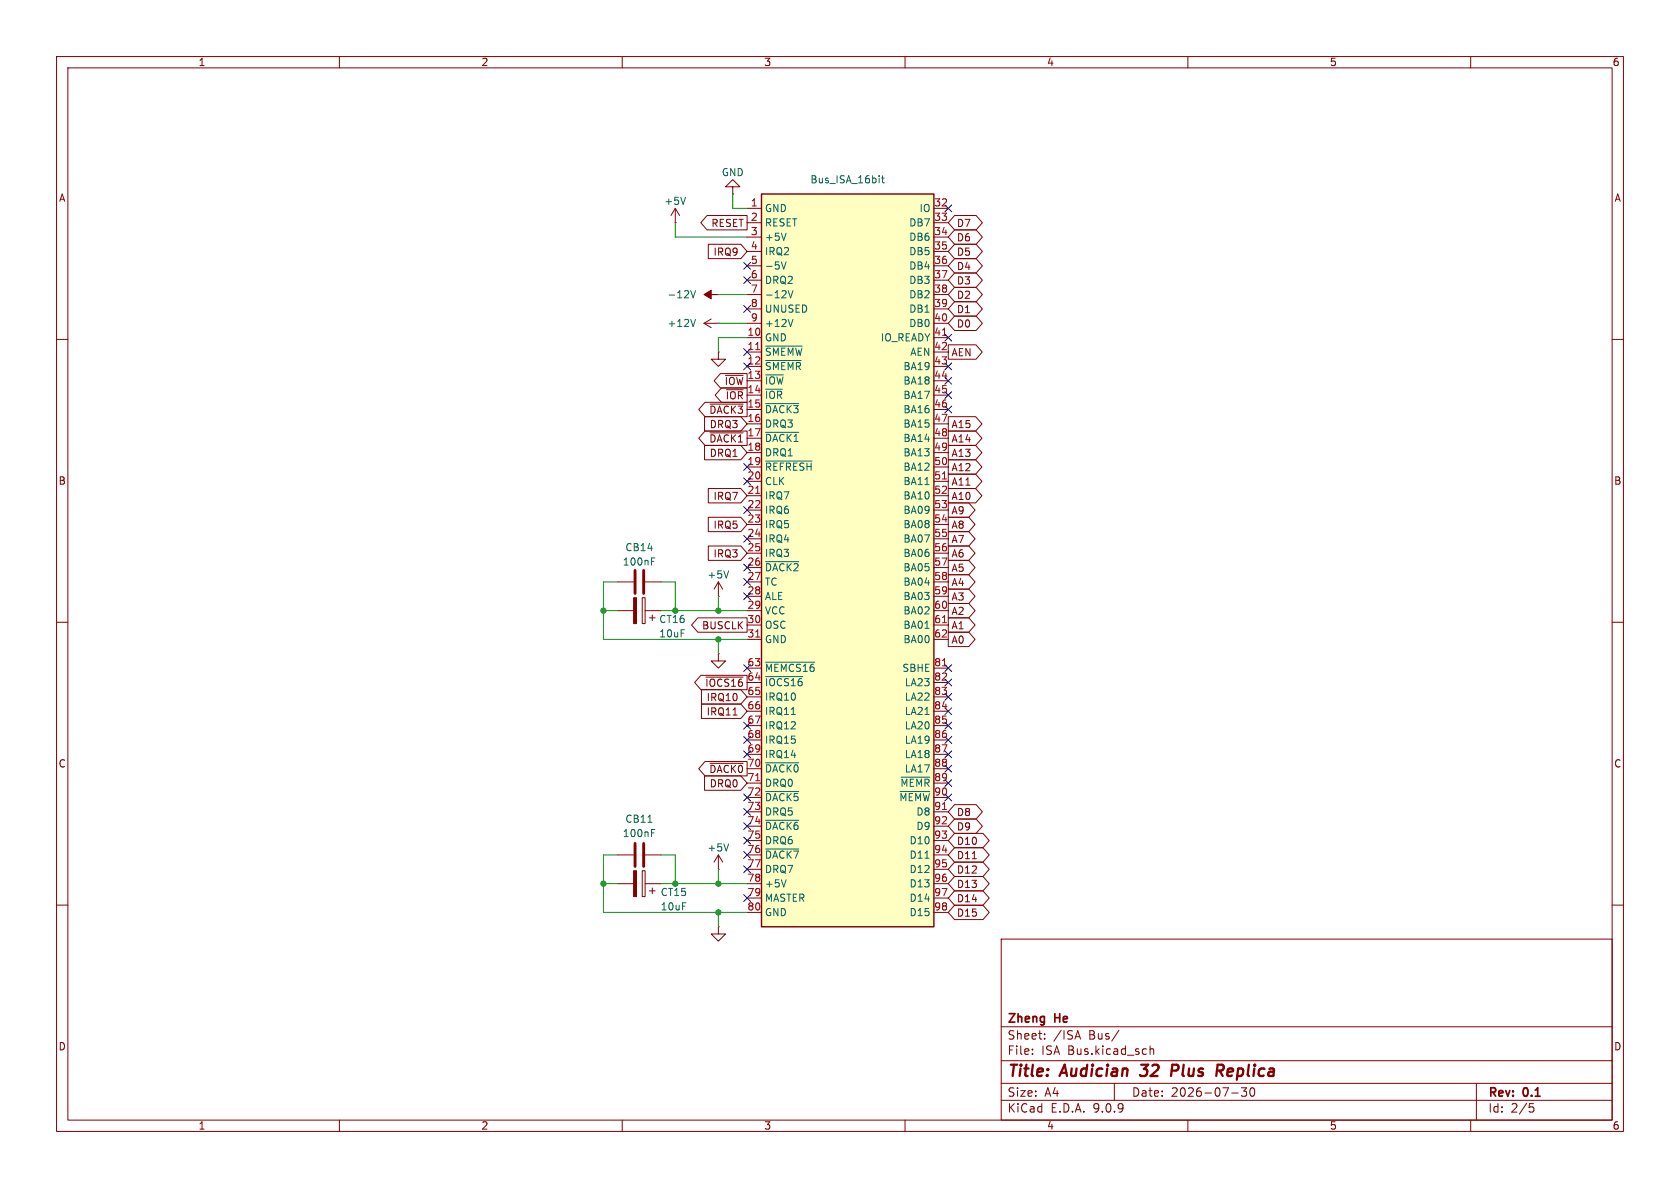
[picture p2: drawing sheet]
<svg xmlns="http://www.w3.org/2000/svg" width="297mm" height="210mm" viewBox="0 0 297 210" stroke-linecap="round" stroke-linejoin="round" font-family="sans-serif">
<g fill="none" stroke="#840000" stroke-width=".18">
<path d="M10 10h277v190h-277zM12 12h273v186h-273zM60 10v2M110 10v2M160 10v2M210 10v2M260 10v2M10 60h2M285 60h2M10 110h2M285 110h2M10 160h2"/>
<path d="M177 166h108v32h-108zM285 160h2M60 198v2M110 198v2M160 198v2M177 194.5h108M177 191.5h108M177 187.5h108M177 181.5h108M182.5 186.3v.1M182.5 185.5v.1M184.7 183.6v.1"/>
<path d="M184.7 182.8v.1M190.2 183.3h.7M190.5 182.2l.5 1.5M197 191.5v3M197.8 182.1l-1.3 2M203.3 184.9v1.5M203.3 185.5l.2-.1 .4 .1 .1 .9M210 198v2M217.7 193.2h1.2M220.4 192.3l-.5 .6 .4 .1v.7l-.2 .1h-.4l-.2-.1M221.1 192.4a.81 .81 0 0 0 .4 1.4l.2-.1 .1-.5-.1-.8M260 198v2"/>
<path d="M261 191.5v6.5M270.4 195.1h.7M270.5 195.7h.4l.3 .3-.2 .5-.5 .1"/>
</g>
<path d="M201.5 190l.3 .2M201.7 188.2h1.3M208 188.2h-.7l-.3 2M208.1 189.2l-1 .1M215.3 188.2l.9 .1a.58 .58 0 0 1-.3 1h-.8M215.6 189.3l.6 .9" fill="none" stroke="#840000" stroke-width=".4"/>
<path d="M134.6 34.3h30.5v129.5h-30.5z" fill="#ffffc2"/>
<path d="M134.6 34.3h30.5v129.5h-30.5z" fill="none" stroke="#840000" stroke-width=".25"/>
<g fill="none" stroke="#840000" stroke-width=".18">
<path d="M119.4 39.4h.1M119.4 36.8l-.8 1.3M119.4 36.8l.7 1.3M119.4 36.8v2.6M125 38.1h7.1v2.5h-7.1l-1.1-1.2zM129.5 33h-1.2l1.2-1.2 1.3 1.2h-1.3v1.3M129.5 34.3h.1M132.1 36.8h2.5M132.1 39.4h2.5M165.1 36.8h2.5M165.1 39.4h2.5M168.8 38.1h3.8l1.1 1.3-1.1 1.2h-3.8l-1.2-1.2z"/>
<path d="M124.5 57.2h2.5M124.5 57.2l1.2 .7M125.2 43.2h5.8l1.1 1.3-1.1 1.2h-5.8zM125.7 56.4l-1.2 .8M127 57.2h.1M127 52.1h.1M132.1 41.9h2.5M132.1 44.5h2.5M132.1 47h2.5M132.1 49.5h2.5M132.1 52.1h2.5M132.1 54.6h2.5"/>
<path d="M132.1 57.2h2.5M132.1 59.7h2.5M165.1 41.9h2.5M165.1 44.5h2.5M165.1 47h2.5M165.1 49.5h2.5M165.1 52.1h2.5M165.1 54.6h2.5M165.1 57.2h2.5M165.1 59.7h2.5M168.8 50.8h3.8l1.1 1.3-1.1 1.2h-3.8l-1.2-1.2zM168.8 53.3h3.8l1.1 1.3-1.1 1.3h-3.8l-1.2-1.3z"/>
<path d="M168.8 40.6h3.8l1.1 1.3-1.1 1.3h-3.8l-1.2-1.3zM168.8 55.9h3.8l1.1 1.3-1.1 1.2h-3.8l-1.2-1.2zM168.8 43.2h3.8l1.1 1.3-1.1 1.2h-3.8l-1.2-1.2zM168.8 45.7h3.8l1.1 1.3-1.1 1.3h-3.8l-1.2-1.3zM168.8 48.3h3.8l1.1 1.2-1.1 1.3h-3.8l-1.2-1.3zM124.6 73.7h6.4l1.1 1.2-1.1 1.3h-6.4zM124.6 78.7h6.4l1.1 1.3-1.1 1.3h-6.4zM124.6 71.1h7.5v2.6h-7.5l-1.1-1.3zM124.6 76.2h7.5v2.5h-7.5l-1.1-1.2zM125.5 71.4h5.9M125.5 76.5h5.9M127 62.2v1.3h1.3l-1.3 1.3-1.3-1.3h1.3"/>
<path d="M127 62.2h.1M127.4 66h4.7v2.6h-4.7l-1.2-1.3zM127.5 68.6h4.6v2.5h-4.6l-1.1-1.2zM128.2 66.4h3.2M128.4 68.9h3M132.1 62.2h2.5M132.1 64.8h2.5M132.1 67.3h2.5M132.1 69.9h2.5M132.1 72.4h2.5M132.1 74.9h2.5M132.1 77.5h2.5"/>
<path d="M165.1 62.2h2.5M165.1 64.8h2.5M165.1 67.3h2.5M165.1 69.9h2.5M165.1 72.4h2.5M165.1 74.9h2.5M165.1 77.5h2.5M167.6 61h4.9l1.2 1.2-1.2 1.3h-4.9zM167.6 73.7h4.9l1.1 1.2-1.1 1.3h-4.9zM167.6 78.7h4.9l1.1 1.3-1.1 1.3h-4.9zM167.6 76.2h4.9l1.1 1.3-1.1 1.2h-4.9zM125.2 91.4h5.8l1.1 1.3-1.1 1.3h-5.8z"/>
<path d="M125.2 96.5h5.8l1.1 1.3-1.1 1.3h-5.8zM125.2 86.4h5.8l1.1 1.2-1.1 1.3h-5.8zM132.1 80h2.5M132.1 82.6h2.5M132.1 85.1h2.5M132.1 87.6h2.5M132.1 90.2h2.5M132.1 92.7h2.5M132.1 95.3h2.5M132.1 97.8h2.5M165.1 80h2.5M165.1 82.6h2.5"/>
<path d="M165.1 85.1h2.5M165.1 87.6h2.5M165.1 90.2h2.5M165.1 92.7h2.5M165.1 95.3h2.5M165.1 97.8h2.5M167.6 88.9h3.7l1.1 1.3-1.1 1.2h-3.7zM167.6 91.4h3.7l1.1 1.3-1.1 1.3h-3.7zM167.6 96.5h3.7l1.1 1.3-1.1 1.3h-3.7zM167.6 99.1h3.7l1.1 1.2-1.1 1.3h-3.7zM167.6 94h3.7l1.1 1.3-1.1 1.2h-3.7zM167.6 86.4h4.9l1.1 1.2-1.1 1.3h-4.9z"/>
<path d="M167.6 83.8h4.9l1.1 1.3-1.1 1.3h-4.9zM167.6 81.3h4.9l1.1 1.3-1.1 1.2h-4.9zM109.2 102.9h2.8M109.2 108h2.8M113.5 105.7h.5v4.5h-.5zM114 102.9h2.8M114 108h2.8M114.8 109.2h1M115.3 108.7v1M123.4 109.2h8.7v2.6h-8.7l-1.1-1.3zM123.9 119.4h8.2v2.5h-8.2l-1.1-1.2zM124.8 119.7h6.6"/>
<path d="M127 115.6v1.2h1.3l-1.3 1.3-1.3-1.3h1.3M127 115.6h.1M127 105.4h.1M127 102.9v2.5M127 102.9l-.8 1.2M127 102.9l.8 1.2M132.1 100.3h2.5M132.1 102.9h2.5M132.1 105.4h2.5M132.1 108h2.5M132.1 110.5h2.5M132.1 113h2.5"/>
<path d="M132.1 118.1h2.5M165.1 100.3h2.5M165.1 102.9h2.5M165.1 105.4h2.5M165.1 108h2.5M165.1 110.5h2.5M165.1 113h2.5M165.1 118.1h2.5M167.6 111.8h3.7l1.1 1.2-1.1 1.3h-3.7zM167.6 106.7h3.7l1.1 1.3-1.1 1.2h-3.7zM167.6 101.6h3.7l1.1 1.3-1.1 1.2h-3.7zM167.6 104.1h3.7l1.1 1.3-1.1 1.3h-3.7z"/>
<path d="M167.6 109.2h3.7l1.1 1.3-1.1 1.3h-3.7zM124 124.5h7l1.1 1.2-1.1 1.3h-7zM124 121.9h7l1.1 1.3-1.1 1.3h-7zM124.6 137.2h6.4l1.1 1.2-1.1 1.3h-6.4zM124.6 134.6h7.5v2.6h-7.5l-1.1-1.3zM125.5 134.9h5.9M129.6 126.4h.7M132.1 120.7h2.5M132.1 123.2h2.5M132.1 125.7h2.5M132.1 128.3h2.5M132.1 130.8h2.5"/>
<path d="M132.1 133.4h2.5M132.1 135.9h2.5M132.1 138.4h2.5M165.1 120.7h2.5M165.1 123.2h2.5M165.1 125.7h2.5M165.1 128.3h2.5M165.1 130.8h2.5M165.1 133.4h2.5M165.1 135.9h2.5M165.1 138.4h2.5M109.2 151.1h2.8"/>
<path d="M109.2 156.2h2.8M113.5 153.9h.5v4.6h-.5zM114 151.1h2.8M114 156.2h2.8M114.8 157.5h1M115.3 157v1M127 153.7h.1M127 151.1l-.8 1.3M127 151.1l.8 1.3M127 151.1v2.6M132.1 141h2.5M132.1 143.5h2.5"/>
<path d="M132.1 146.1h2.5M132.1 148.6h2.5M132.1 151.1h2.5M132.1 153.7h2.5M132.1 156.2h2.5M132.1 158.8h2.5M165.1 141h2.5M165.1 143.5h2.5M165.1 146.1h2.5M165.1 148.6h2.5M165.1 151.1h2.5M165.1 153.7h2.5"/>
<path d="M165.1 156.2h2.5M165.1 158.8h2.5M168.8 142.2h3.8l1.1 1.3-1.1 1.3h-3.8l-1.2-1.3zM168.8 157.5h5l1.1 1.3-1.1 1.2h-5l-1.2-1.2zM168.8 144.8h3.8l1.1 1.3-1.1 1.2h-3.8l-1.2-1.2zM168.8 154.9h5l1.1 1.3-1.1 1.3h-5l-1.2-1.3zM168.8 152.4h5l1.1 1.3-1.1 1.2h-5l-1.2-1.2zM168.8 147.3h5l1.1 1.3-1.1 1.3h-5l-1.2-1.3zM168.8 149.9h5l1.1 1.2-1.1 1.3h-5l-1.2-1.3zM171.9 151.8h.7M127 163.8v1.3h1.3l-1.3 1.3-1.3-1.3h1.3M127 163.8h.1"/>
<path d="M132.1 161.3h2.5M165.1 161.3h2.5M168.8 160h5l1.1 1.3-1.1 1.3h-5l-1.2-1.3z"/>
</g>
<g fill="none" stroke="#006464" stroke-width=".18">
<path d="M121.2 34.9l-.4 1.2M155.4 31.1v.1M155.8 31.5h.5M156 31.1v1l.3 .2M122.1 51.4l.4 1.2 .5-1.2M123 56.5l-.5 1.2M138.1 46.3l.5 1.3 .4-1.3M139 41.2l-.4 1.3M139.3 51.4l.5 1.2 .4-1.2M140.2 56.5l-.4 1.2M135.4 61.2h6.4M135.4 63.7h6.2"/>
<path d="M135.4 66.3h3.1M135.4 68.8h2.9M135.4 71.3h5.8M135.4 76.4h5.8M115.2 99.2h.4M115.2 98.6h.6M135.4 81.5h8.2M135.4 99.3h5.8M163.5 85.7h.7M128.8 100.9l-.4 1.3M135.4 117.1h8.7M135.4 119.6h6.5"/>
<path d="M163.5 111.1h.7M135.4 134.8h5.8M135.4 139.9h5.8M139.9 126.3h.7M159.1 139.9h5.3M159.3 137.4h5.1M114.5 145.4h.8M115.2 147.2h.4M115.2 146.6h.6M128.8 149.2l-.4 1.2M135.4 145h5.8M135.4 150.1h5.8"/>
<path d="M139 155.5l-.4 1.3M163.5 151.7h.7"/>
</g>
<path d="M166.6 59.3h.7M133.6 61.8h.7M133.6 87.2h.7M166.6 84.7h.7M133.6 112.6h.7M166.6 110.1h.7M166.6 117.7h.7M133.6 138h.7M166.6 143.1h.7" fill="none" stroke="#a90000" stroke-width=".18"/>
<g fill="#840000" stroke="#840000" stroke-width=".18">
<path d="M124.5 52.1l1.2-.8v.8h1.3h-1.3v.7z"/>
<path d="M112 105.7h.5v4.5h-.5z"/>
<path d="M112 153.9h.5v4.6h-.5z"/>
</g>
<path d="M112.3 100.8v4.1M113.8 100.8v4.1M112.3 149.1v4.1M113.8 149.1v4.1" fill="none" stroke="#840000" stroke-width=".51"/>
<g fill="none" stroke="#009600" stroke-width=".18">
<path d="M119.4 39.4v2.5h12.7M129.5 34.3v2.5h2.6M127 52.1h5.1M127 57.2h5.1M132.1 59.7h-5.1v2.5M106.7 108h2.5M109.2 102.9h-2.5v10.1h25.4M116.8 108h15.3M116.8 102.9h2.6v5.1M127 105.4v2.6M127 113v2.6M106.7 156.2h2.5"/>
<path d="M109.2 151.1h-2.5v10.2h25.4M116.8 156.2h15.3M116.8 151.1h2.6v5.1M127 153.7v2.5M127 161.3v2.5"/>
</g>
<g fill="none" stroke="#000084" stroke-width=".18">
<path d="M167 36.2l1.2 1.2M168.2 36.2l-1.2 1.2M131.5 54l1.2 1.2M131.5 48.9l1.2 1.2M131.5 46.4l1.2 1.2M132.7 54l-1.2 1.2M132.7 48.9l-1.2 1.2M132.7 46.4l-1.2 1.2M167 59.1l1.2 1.2M168.2 59.1l-1.2 1.2M131.5 64.2l1.2 1.2M131.5 61.6l1.2 1.2"/>
<path d="M132.7 64.2l-1.2 1.2M132.7 61.6l-1.2 1.2M167 71.8l1.2 1.2M167 64.2l1.2 1.2M167 66.7l1.2 1.2M167 69.2l1.2 1.3M168.2 71.8l-1.2 1.2M168.2 66.7l-1.2 1.2M168.2 69.2l-1.2 1.3M168.2 64.2l-1.2 1.2M131.5 84.5l1.2 1.2M131.5 81.9l1.2 1.3"/>
<path d="M131.5 94.6l1.2 1.3M131.5 99.7l1.2 1.2M131.5 89.6l1.2 1.2M132.7 84.5l-1.2 1.2M132.7 81.9l-1.2 1.3M132.7 94.6l-1.2 1.3M132.7 99.7l-1.2 1.2M132.7 89.6l-1.2 1.2M131.5 117.5l1.2 1.2M131.5 102.3l1.2 1.2M131.5 104.8l1.2 1.2M132.7 117.5l-1.2 1.2"/>
<path d="M132.7 102.3l-1.2 1.2M132.7 104.8l-1.2 1.2M167 117.5l1.2 1.2M168.2 117.5l-1.2 1.2M131.5 127.7l1.2 1.2M131.5 130.2l1.2 1.2M131.5 132.7l1.2 1.3M132.7 127.7l-1.2 1.2M132.7 130.2l-1.2 1.2M132.7 132.7l-1.2 1.3M167 135.3l1.2 1.2M167 137.8l1.2 1.2"/>
<path d="M167 122.6l1.2 1.2M167 120l1.2 1.3M167 132.7l1.2 1.3M167 127.7l1.2 1.2M167 125.1l1.2 1.2M167 130.2l1.2 1.2M168.2 135.3l-1.2 1.2M168.2 137.8l-1.2 1.2M168.2 122.6l-1.2 1.2M168.2 120l-1.2 1.3M168.2 132.7l-1.2 1.3M168.2 127.7l-1.2 1.2"/>
<path d="M168.2 125.1l-1.2 1.2M168.2 130.2l-1.2 1.2M131.5 142.9l1.2 1.2M131.5 148l1.2 1.2M131.5 153.1l1.2 1.2M131.5 150.5l1.2 1.2M131.5 145.4l1.2 1.3M131.5 140.4l1.2 1.2M131.5 158.1l1.2 1.3M132.7 142.9l-1.2 1.2M132.7 148l-1.2 1.2M132.7 153.1l-1.2 1.2"/>
<path d="M132.7 150.5l-1.2 1.2M132.7 158.1l-1.2 1.3M132.7 145.4l-1.2 1.3M132.7 140.4l-1.2 1.2M167 140.4l1.2 1.2M168.2 140.4l-1.2 1.2"/>
</g>
<g fill="#009600" stroke="#009600" stroke-width=".18">
<circle cx="106.7" cy="108" r=".46"/>
<circle cx="127" cy="108" r=".46"/>
<circle cx="119.4" cy="108" r=".46"/>
<circle cx="127" cy="161.3" r=".46"/>
<circle cx="119.4" cy="156.2" r=".46"/>
<circle cx="127" cy="156.2" r=".46"/>
<circle cx="106.7" cy="156.2" r=".46"/>
<circle cx="127" cy="113" r=".46"/>
</g>
<g font-size="2.8" fill="#840000">
<text x="178" y="190.9">Title:</text>
<text x="187.7" y="190.9">Audician</text>
<text x="202.6" y="190.9">32</text>
<text x="208.7" y="190.9">Plus</text>
<text x="217.5" y="190.9">Replica</text>
</g>
<g font-size="2.1" fill="#840000">
<text x="178" y="184">Sheet:</text>
<text x="178" y="181.2">Zheng</text>
<text x="186.2" y="184">/ISA</text>
<text x="186.5" y="181.2">He</text>
<text x="192.5" y="184">Bus/</text>
<text x="178" y="186.7">File:</text>
<text x="184.1" y="186.7">ISA Bus.kicad_sch</text>
<text x="178" y="196.9">KiCad</text>
<text x="178" y="194.1">Size:</text>
<text x="184.7" y="194.1">A4</text>
<text x="185.7" y="196.9">E.D.A.</text>
<text x="193.3" y="196.9">9.0.9</text>
<text x="200" y="194.1">Date:</text>
<text x="207" y="194.1">2026-07-30</text>
<text x="263" y="194.3">Rev:</text>
<text x="263" y="196.9">Id:</text>
<text x="267.1" y="196.9">2/5</text>
<text x="269.4" y="194.3">0.1</text>
</g>
<g font-size="1.8" fill="#840000">
<text x="35" y="11.9">1</text>
<text x="85" y="11.9">2</text>
<text x="135" y="11.9">3</text>
<text x="185" y="11.9">4</text>
<text x="235" y="11.9">5</text>
<text x="285" y="11.9">6</text>
<text x="10.3" y="35.9">A</text>
<text x="285.3" y="35.9">A</text>
<text x="125.7" y="40.3">RESET</text>
<text x="169.1" y="40.3">D7</text>
<text x="126" y="45.4">IRQ9</text>
<text x="169.1" y="42.9">D6</text>
<text x="169.1" y="45.4">D5</text>
<text x="169.1" y="47.9">D4</text>
<text x="169.1" y="53">D2</text>
<text x="169.1" y="50.5">D3</text>
<text x="169.1" y="55.6">D1</text>
<text x="169.1" y="58.1">D0</text>
<text x="168.1" y="63.2">AEN</text>
<text x="128" y="68.3">~{IOW}</text>
<text x="128.2" y="70.8">~{IOR}</text>
<text x="125.3" y="73.3">~{DACK3}</text>
<text x="125.4" y="75.9">DRQ3</text>
<text x="168.1" y="75.9">A15</text>
<text x="125.3" y="78.4">~{DACK1}</text>
<text x="125.4" y="81">DRQ1</text>
<text x="168.1" y="81">A13</text>
<text x="168.1" y="83.5">A12</text>
<text x="168.1" y="78.4">A14</text>
<text x="10.3" y="85.9">B</text>
<text x="126" y="88.6">IRQ7</text>
<text x="168.1" y="88.6">A10</text>
<text x="168.1" y="86">A11</text>
<text x="285.3" y="85.9">B</text>
<text x="126" y="93.7">IRQ5</text>
<text x="168.1" y="91.1">A9</text>
<text x="168.1" y="93.7">A8</text>
<text x="126" y="98.7">IRQ3</text>
<text x="168.1" y="98.7">A6</text>
<text x="168.1" y="101.3">A5</text>
<text x="168.1" y="96.2">A7</text>
<text x="168.1" y="103.8">A4</text>
<text x="168.1" y="106.4">A3</text>
<text x="124" y="111.4">BUSCLK</text>
<text x="168.1" y="114">A0</text>
<text x="168.1" y="108.9">A2</text>
<text x="168.1" y="111.4">A1</text>
<text x="124.6" y="121.6">~{IOCS16}</text>
<text x="124.8" y="124.1">IRQ10</text>
<text x="124.8" y="126.7">IRQ11</text>
<text x="10.3" y="135.9">C</text>
<text x="125.3" y="136.8">~{DACK0}</text>
<text x="285.3" y="135.9">C</text>
<text x="125.4" y="139.4">DRQ0</text>
<text x="169.1" y="144.5">D8</text>
<text x="169.1" y="147">D9</text>
<text x="169.1" y="149.5">D10</text>
<text x="169.1" y="154.6">D12</text>
<text x="169.1" y="152.1">D11</text>
<text x="169.1" y="159.7">D14</text>
<text x="169.1" y="157.2">D13</text>
<text x="169.1" y="162.2">D15</text>
<text x="10.3" y="185.9">D</text>
<text x="285.3" y="185.9">D</text>
<text x="35" y="199.9">1</text>
<text x="85" y="199.9">2</text>
<text x="135" y="199.9">3</text>
<text x="185" y="199.9">4</text>
<text x="235" y="199.9">5</text>
<text x="285" y="199.9">6</text>
</g>
<g font-size="1.8" fill="#006464">
<text x="127.5" y="31.3">GND</text>
<text x="143.2" y="32.6">Bus_ISA_16bit</text>
<text x="117.3" y="36.4">+5V</text>
<text x="135.1" y="37.7">GND</text>
<text x="135.1" y="40.2">RESET</text>
<text x="160.6" y="40.2">DB7</text>
<text x="162.5" y="37.7">IO</text>
<text x="135.1" y="42.8">+5V</text>
<text x="135.1" y="45.3">IRQ2</text>
<text x="135.1" y="47.9">-5V</text>
<text x="160.6" y="42.8">DB6</text>
<text x="160.6" y="45.3">DB5</text>
<text x="160.6" y="47.9">DB4</text>
<text x="117.9" y="52.9">-12V</text>
<text x="135.1" y="50.4">DRQ2</text>
<text x="135.1" y="52.9">-12V</text>
<text x="160.6" y="50.4">DB3</text>
<text x="160.6" y="52.9">DB2</text>
<text x="117.9" y="58">+12V</text>
<text x="135.1" y="55.5">UNUSED</text>
<text x="135.1" y="58">+12V</text>
<text x="160.6" y="55.5">DB1</text>
<text x="160.6" y="58">DB0</text>
<text x="135.1" y="60.6">GND</text>
<text x="135.1" y="63.1">~{SMEMW}</text>
<text x="135.1" y="65.6">~{SMEMR}</text>
<text x="155.6" y="60.6">IO_READY</text>
<text x="159.6" y="65.6">BA19</text>
<text x="160.8" y="63.1">AEN</text>
<text x="135.1" y="68.2">~{IOW}</text>
<text x="135.1" y="70.7">~{IOR}</text>
<text x="159.6" y="68.2">BA18</text>
<text x="159.6" y="70.7">BA17</text>
<text x="135.1" y="73.3">~{DACK3}</text>
<text x="135.1" y="75.8">DRQ3</text>
<text x="159.6" y="73.3">BA16</text>
<text x="159.6" y="75.8">BA15</text>
<text x="135.1" y="78.3">~{DACK1}</text>
<text x="135.1" y="80.9">DRQ1</text>
<text x="135.1" y="83.4">~{REFRESH}</text>
<text x="159.6" y="78.3">BA14</text>
<text x="159.6" y="80.9">BA13</text>
<text x="159.6" y="83.4">BA12</text>
<text x="135.1" y="86">CLK</text>
<text x="135.1" y="88.5">IRQ7</text>
<text x="159.6" y="86">BA11</text>
<text x="159.6" y="88.5">BA10</text>
<text x="135.1" y="91">IRQ6</text>
<text x="135.1" y="93.6">IRQ5</text>
<text x="159.6" y="91">BA09</text>
<text x="159.6" y="93.6">BA08</text>
<text x="110" y="100.2">100nF</text>
<text x="110.4" y="97.6">CB14</text>
<text x="135.1" y="96.1">IRQ4</text>
<text x="135.1" y="98.7">IRQ3</text>
<text x="135.1" y="101.2">~{DACK2}</text>
<text x="159.6" y="96.1">BA07</text>
<text x="159.6" y="98.7">BA06</text>
<text x="159.6" y="101.2">BA05</text>
<text x="125" y="102.5">+5V</text>
<text x="135.1" y="103.7">TC</text>
<text x="135.1" y="106.3">ALE</text>
<text x="159.6" y="103.7">BA04</text>
<text x="159.6" y="106.3">BA03</text>
<text x="116.4" y="110.3">CT16</text>
<text x="116.4" y="112.9">10uF</text>
<text x="135.1" y="108.8">VCC</text>
<text x="135.1" y="111.4">OSC</text>
<text x="135.1" y="113.9">GND</text>
<text x="159.6" y="108.8">BA02</text>
<text x="159.6" y="111.4">BA01</text>
<text x="159.6" y="113.9">BA00</text>
<text x="135.1" y="119">~{MEMCS16}</text>
<text x="159.4" y="119">SBHE</text>
<text x="135.1" y="121.5">~{IOCS16}</text>
<text x="135.1" y="124.1">IRQ10</text>
<text x="159.9" y="121.5">LA23</text>
<text x="159.9" y="124.1">LA22</text>
<text x="135.1" y="126.6">IRQ11</text>
<text x="135.1" y="129.1">IRQ12</text>
<text x="135.1" y="131.7">IRQ15</text>
<text x="159.9" y="126.6">LA21</text>
<text x="159.9" y="129.1">LA20</text>
<text x="159.9" y="131.7">LA19</text>
<text x="135.1" y="134.2">IRQ14</text>
<text x="135.1" y="136.8">~{DACK0}</text>
<text x="159.9" y="134.2">LA18</text>
<text x="159.9" y="136.8">LA17</text>
<text x="135.1" y="139.3">DRQ0</text>
<text x="135.1" y="141.8">~{DACK5}</text>
<text x="158.9" y="141.8">~{MEMW}</text>
<text x="159.1" y="139.3">~{MEMR}</text>
<text x="110" y="148.2">100nF</text>
<text x="110.4" y="145.6">CB11</text>
<text x="135.1" y="144.4">DRQ5</text>
<text x="135.1" y="146.9">~{DACK6}</text>
<text x="135.1" y="149.5">DRQ6</text>
<text x="160.7" y="149.5">D10</text>
<text x="161.9" y="144.4">D8</text>
<text x="161.9" y="146.9">D9</text>
<text x="125" y="150.7">+5V</text>
<text x="135.1" y="152">~{DACK7}</text>
<text x="135.1" y="154.5">DRQ7</text>
<text x="160.7" y="152">D11</text>
<text x="160.7" y="154.5">D12</text>
<text x="116.7" y="158.6">CT15</text>
<text x="116.7" y="161.1">10uF</text>
<text x="135.1" y="157.1">+5V</text>
<text x="135.1" y="159.6">MASTER</text>
<text x="160.7" y="157.1">D13</text>
<text x="160.7" y="159.6">D14</text>
<text x="135.1" y="162.2">GND</text>
<text x="160.7" y="162.2">D15</text>
</g>
<g font-size="1.8" fill="#a90000">
<text x="132.6" y="36.6">1</text>
<text x="132.6" y="39.1">2</text>
<text x="132.6" y="41.7">3</text>
<text x="165.1" y="36.6">32</text>
<text x="165.1" y="39.1">33</text>
<text x="165.1" y="41.7">34</text>
<text x="132.6" y="44.2">4</text>
<text x="132.6" y="46.7">5</text>
<text x="165.1" y="44.2">35</text>
<text x="165.1" y="46.7">36</text>
<text x="132.6" y="49.3">6</text>
<text x="132.6" y="51.8">7</text>
<text x="165.1" y="49.3">37</text>
<text x="165.1" y="51.8">38</text>
<text x="132" y="59.4">10</text>
<text x="132.6" y="54.4">8</text>
<text x="132.6" y="56.9">9</text>
<text x="165.1" y="54.4">39</text>
<text x="165.1" y="56.9">40</text>
<text x="165.1" y="59.4">41</text>
<text x="132" y="62">11</text>
<text x="132" y="64.5">12</text>
<text x="165.1" y="62">42</text>
<text x="165.1" y="64.5">43</text>
<text x="132" y="67.1">13</text>
<text x="132" y="69.6">14</text>
<text x="165.1" y="67.1">44</text>
<text x="165.1" y="69.6">45</text>
<text x="132" y="72.1">15</text>
<text x="132" y="74.7">16</text>
<text x="132" y="77.2">17</text>
<text x="165.1" y="72.1">46</text>
<text x="165.1" y="74.7">47</text>
<text x="165.1" y="77.2">48</text>
<text x="132" y="79.8">18</text>
<text x="132" y="82.3">19</text>
<text x="165.1" y="79.8">49</text>
<text x="165.1" y="82.3">50</text>
<text x="132" y="84.8">20</text>
<text x="132" y="87.4">21</text>
<text x="132" y="89.9">22</text>
<text x="165.1" y="84.8">51</text>
<text x="165.1" y="87.4">52</text>
<text x="165.1" y="89.9">53</text>
<text x="132" y="92.5">23</text>
<text x="132" y="95">24</text>
<text x="165.1" y="92.5">54</text>
<text x="165.1" y="95">55</text>
<text x="132" y="97.5">25</text>
<text x="132" y="100.1">26</text>
<text x="165.1" y="97.5">56</text>
<text x="165.1" y="100.1">57</text>
<text x="132" y="102.6">27</text>
<text x="132" y="105.2">28</text>
<text x="132" y="107.7">29</text>
<text x="165.1" y="102.6">58</text>
<text x="165.1" y="105.2">59</text>
<text x="165.1" y="107.7">60</text>
<text x="132" y="110.2">30</text>
<text x="132" y="112.8">31</text>
<text x="165.1" y="110.2">61</text>
<text x="165.1" y="112.8">62</text>
<text x="132" y="117.9">63</text>
<text x="165.1" y="117.9">81</text>
<text x="132" y="120.4">64</text>
<text x="132" y="122.9">65</text>
<text x="132" y="125.5">66</text>
<text x="165.1" y="120.4">82</text>
<text x="165.1" y="122.9">83</text>
<text x="165.1" y="125.5">84</text>
<text x="132" y="128">67</text>
<text x="132" y="130.6">68</text>
<text x="165.1" y="128">85</text>
<text x="165.1" y="130.6">86</text>
<text x="132" y="133.1">69</text>
<text x="132" y="135.6">70</text>
<text x="165.1" y="133.1">87</text>
<text x="165.1" y="135.6">88</text>
<text x="132" y="138.2">71</text>
<text x="132" y="140.7">72</text>
<text x="132" y="143.3">73</text>
<text x="165.1" y="138.2">89</text>
<text x="165.1" y="140.7">90</text>
<text x="165.1" y="143.3">91</text>
<text x="132" y="145.8">74</text>
<text x="132" y="148.3">75</text>
<text x="165.1" y="145.8">92</text>
<text x="165.1" y="148.3">93</text>
<text x="132" y="150.9">76</text>
<text x="132" y="153.4">77</text>
<text x="132" y="156">78</text>
<text x="165.1" y="150.9">94</text>
<text x="165.1" y="153.4">95</text>
<text x="165.1" y="156">96</text>
<text x="132" y="158.5">79</text>
<text x="132" y="161">80</text>
<text x="165.1" y="158.5">97</text>
<text x="165.1" y="161">98</text>
</g>
</svg>
